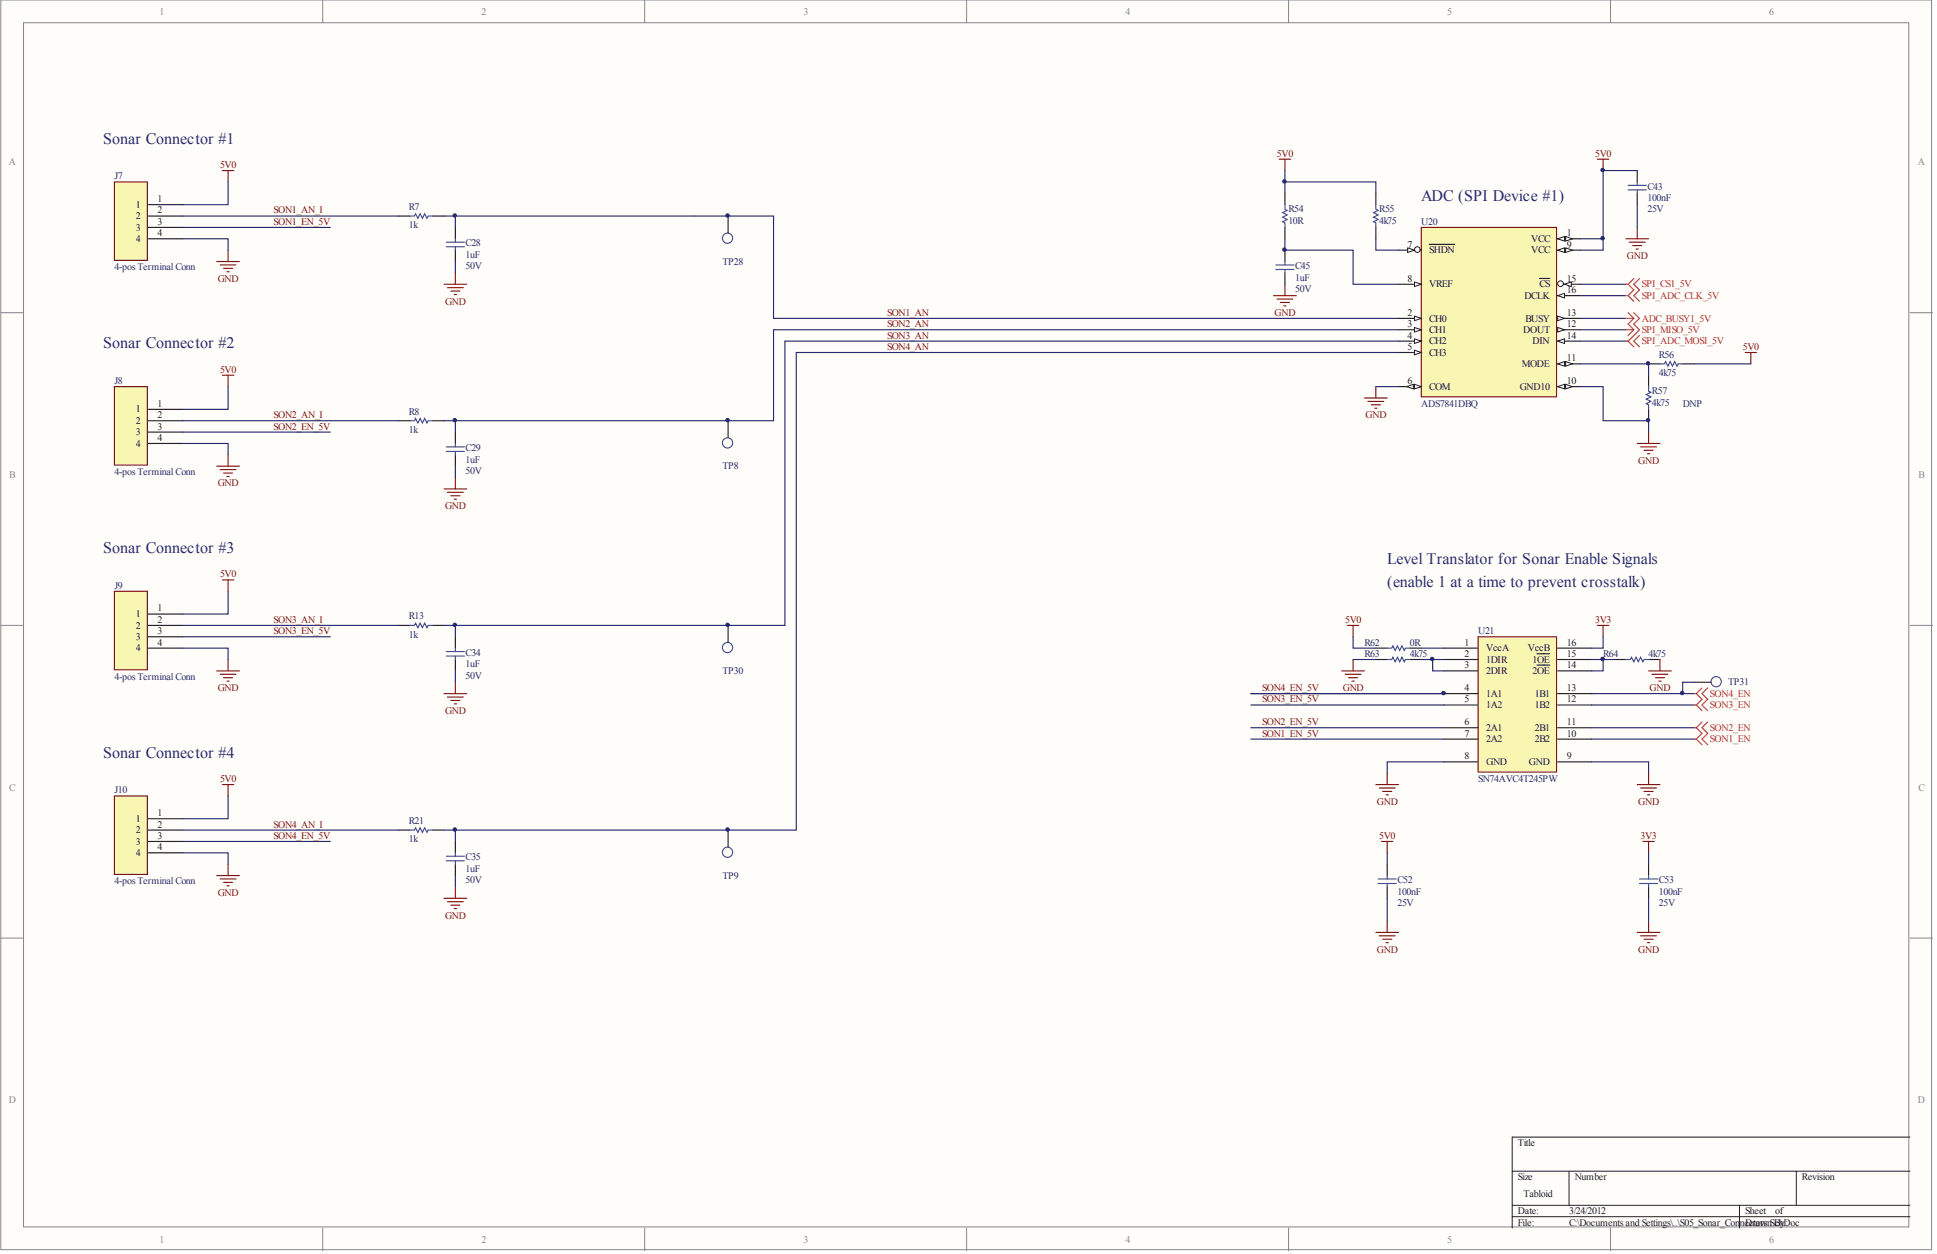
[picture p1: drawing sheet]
<svg xmlns="http://www.w3.org/2000/svg" width="432mm" height="279mm" viewBox="0 0 432 279" stroke-linecap="round" stroke-linejoin="round" font-family="sans-serif">
<path d="M.2 0h430.4v278.4h-430.4z" fill="#fefdf9"/>
<path d="M.2 0h430.4v278.4h-430.4z" fill="none" stroke="#85878d" stroke-width=".22"/>
<path d="M5.2 5.1h420.3v268.3h-420.3z" fill="#fefdf9"/>
<g fill="none" stroke="#85878d" stroke-width=".22">
<path d="M5.2 5.1h420.3v268.3h-420.3zM71.9 0v5.1M143.7 0v5.1M215.5 0v5.1M287.2 0v5.1M359 0v5.1M.2 69.7h5M425.8 69.7h5M.2 139.3h5M425.8 139.3h5M.2 209h5M425.8 209h5"/>
<path d="M71.9 273.6v5.1M143.7 273.6v5.1M215.5 273.6v5.1M287.2 273.6v5.1M359 273.6v5.1"/>
</g>
<path d="M425.8 253.4h-88.7v20.2M337.1 261h88.7M337.1 268.6h88.7M337.1 271.1h88.7M349.8 261v7.6M387.8 268.6v5M400.4 261v7.6" fill="none" stroke="#231f20" stroke-width=".22"/>
<g fill="#231f20">
<path d="M33 45.5h7.7l.1 .1-.1 .1h-7.6z"/>
<path d="M33 48h7.7l.1 .1-.1 .2h-7.6z"/>
<path d="M33 50.6l7.7-.1 .1 .2-.1 .1h-7.6z"/>
<path d="M33 53.1h7.7l.1 .1-.1 .1h-7.6z"/>
</g>
<g fill="#f9f6b2">
<path d="M30.6 44.8h.5v1.5h-.5z"/>
<path d="M30.3 47.3h1v1.5h-1z"/>
<path d="M30.4 49.9h.8v1.5h-.8z"/>
<path d="M30.3 52.4h1v1.5h-1z"/>
<path d="M25.6 40.7h7.1v17.2h-7.1zM30.3 52.4v1.5h1v-1.5zM30.4 49.9v1.5h.8v-1.5zM30.3 47.3v1.5h1v-1.5zM30.6 44.8v1.5h.5v-1.5z"/>
</g>
<path d="M25.4 40.4h7.6v17.7h-7.6zM25.6 40.7v17.2h7.1v-17.2zM25.5 40.5h.1z" fill="#7d1315"/>
<g fill="none" stroke="#7d1315" stroke-width=".25">
<path d="M49.6 38h2.5M50.8 38v2.5M48.3 58.3h5.1M49.1 59h3.5M49.8 59.8h2.1M50.8 55.7v2.6M50.6 60.6h.5M308 187.5h2.5M309.2 187.5v2.5M306.7 207.7h5.1M307.5 208.5h3.5M308.2 209.3h2.1"/>
<path d="M309 210h.5M309.2 205.2v2.5"/>
</g>
<path d="M40.7 53.2h10.1v2.5M40.7 48.1h48.1M50.8 40.5v5.1h-10.1M40.7 93.7h48.1M309.2 190v2.5M309.2 200.1v5.1" fill="none" stroke="#272872" stroke-width=".25"/>
<path d="M377.6 157.1h.5M377.6 154.5h.5M378.1 157.1l1.3 1.2M378.1 154.5l1.3 1.3-1.3 1.3M379.4 153.3l-1.3 1.2M380.7 153.3l-1.3 1.2 1.3 1.3-1.3 1.3 1.3 1.2" fill="none" stroke="#ee1f23" stroke-width=".25"/>
<path d="M309.2 192.5v2.6M309.2 197.6v2.5" fill="none" stroke="#231f20" stroke-width=".25"/>
<path d="M307.2 195.8h4.1M307.2 196.9h4.1M309.2 195.1v.7M309.2 196.9v.7" fill="none" stroke="#3153a4" stroke-width=".25"/>
<g fill="#231f20">
<path d="M33 91.1h7.7l.1 .1-.1 .1h-7.6z"/>
<path d="M33 93.7l7.7-.1 .1 .1-.1 .2h-7.6z"/>
<path d="M33 96.2l7.7-.1 .1 .2-.1 .1h-7.6z"/>
<path d="M33 98.7h7.7l.1 .1-.1 .1h-7.6z"/>
</g>
<g fill="#f9f6b2">
<path d="M30.6 90.4h.5v1.5h-.5z"/>
<path d="M30.3 92.9h1v1.5h-1z"/>
<path d="M30.4 95.5h.8v1.5h-.8z"/>
<path d="M30.3 98h1v1.5h-1z"/>
<path d="M25.6 86.3h7.1v17.2h-7.1zM30.3 98v1.5h1v-1.5zM30.4 95.5v1.5h.8v-1.5zM30.3 92.9v1.5h1v-1.5zM30.6 90.4v1.5h.5v-1.5z"/>
</g>
<path d="M25.4 86h7.6v17.7h-7.6zM25.6 86.3v17.2h7.1v-17.2zM25.5 86.1h.1z" fill="#7d1315"/>
<path d="M48.3 103.9h5.1M49.1 104.6h3.5M49.8 105.4h2.1M50.6 106.2h.5M50.8 101.3v2.6" fill="none" stroke="#7d1315" stroke-width=".25"/>
<path d="M40.7 98.8h10.1v2.5M50.8 86.1v5.1h-10.1" fill="none" stroke="#272872" stroke-width=".25"/>
<g fill="#231f20">
<path d="M33 136.7h7.7l.1 .1-.1 .1h-7.6z"/>
<path d="M33 139.3l7.7-.1 .1 .1-.1 .2h-7.6z"/>
<path d="M33 141.8h7.7l.1 .1-.1 .1h-7.6z"/>
<path d="M33 144.3h7.7l.1 .1-.1 .1h-7.6z"/>
</g>
<g fill="#f9f6b2">
<path d="M30.6 136h.5v1.5h-.5z"/>
<path d="M30.3 138.5h1v1.5h-1z"/>
<path d="M30.4 141.1h.8v1.5h-.8z"/>
<path d="M30.3 143.6h1v1.5h-1z"/>
<path d="M25.6 131.9h7.1v17.2h-7.1zM30.3 143.6v1.5h1v-1.5zM30.4 141.1v1.5h.8v-1.5zM30.3 138.5v1.5h1v-1.5zM30.6 136v1.5h.5v-1.5z"/>
</g>
<path d="M25.4 131.6h7.6v17.8h-7.6zM25.6 131.9v17.2h7.1v-17.2zM25.5 131.7h.1z" fill="#7d1315"/>
<path d="M48.3 149.5h5.1M49.1 150.2h3.5M49.8 151h2.1M50.6 151.8h.5M50.8 146.9v2.6" fill="none" stroke="#7d1315" stroke-width=".25"/>
<path d="M40.7 139.3h48.1M50.8 131.7v5.1h-10.1M40.7 144.4h10.1v2.5" fill="none" stroke="#272872" stroke-width=".25"/>
<g fill="#231f20">
<path d="M33 182.3h7.7l.1 .1-.1 .1h-7.6z"/>
<path d="M33 184.9l7.7-.1 .1 .1-.1 .2h-7.6z"/>
<path d="M33 187.4h7.7l.1 .1-.1 .1h-7.6z"/>
<path d="M33 189.9h7.7l.1 .1-.1 .1h-7.6z"/>
</g>
<g fill="#f9f6b2">
<path d="M30.6 181.6h.5v1.5h-.5z"/>
<path d="M30.3 184.1h1v1.5h-1z"/>
<path d="M30.4 186.7h.8v1.5h-.8z"/>
<path d="M30.3 189.2h1v1.5h-1z"/>
<path d="M25.6 177.5h7.1v17.2h-7.1zM30.3 189.2v1.5h1v-1.5zM30.4 186.7v1.5h.8v-1.5zM30.3 184.1v1.5h1v-1.5zM30.6 181.6v1.5h.5v-1.5z"/>
</g>
<path d="M25.4 177.2h7.6v17.8h-7.6zM25.6 177.5v17.2h7.1v-17.2zM25.5 177.3h.1z" fill="#7d1315"/>
<g fill="none" stroke="#7d1315" stroke-width=".25">
<path d="M300.4 139.3h2.5M301.6 139.3v2.6M356.1 139.3h2.5M357.4 139.3v2.6M299.1 149.5h5.1M299.9 150.2h3.5M300.6 151h2.1M301.4 151.8h.5M301.6 146.9v2.6M306.7 174.8h5.1M307.5 175.6h3.5M308.2 176.3h2.1"/>
<path d="M309 177.1h.5M309.2 172.3v2.5M48.3 195.1h5.1M49.1 195.8h3.5M49.8 196.6h2.1M50.6 197.4h.5M50.8 192.5v2.6M366.2 187.5h2.6M367.5 187.5v2.5M365 207.7h5M365.7 208.5h3.6M366.5 209.3h2"/>
<path d="M367.3 210h.5M367.5 205.2v2.5"/>
</g>
<path d="M301.6 141.9v2.5h5.1M301.6 146.9h5.1M316.8 144.4h5.1M354.8 154.5h22.8M357.4 141.9v2.5h-2.6M50.8 177.3v5.1h-10.1M321.9 169.7h-12.7v2.6M40.7 190h10.1v2.5M367.5 190v2.5M367.5 200.1v5.1" fill="none" stroke="#272872" stroke-width=".25"/>
<path d="M306.7 144.4h2.5M306.7 146.9h2.5M314.3 144.4h2.5M314.3 146.9h2.5M367.5 192.5v2.6M367.5 197.6v2.5" fill="none" stroke="#231f20" stroke-width=".25"/>
<path d="M309.2 144.4h1.1l.2-.5 .5 1 .5-1 .5 1 .5-1 .5 1 .3-.5h1M309.2 146.9h1.1l.2-.5 .5 1.1 .5-1.1 .5 1.1 .5-1.1 .5 1.1 .3-.6h1M365.5 195.8h4M365.5 196.9h4M367.5 195.1v.7M367.5 196.9v.7" fill="none" stroke="#3153a4" stroke-width=".25"/>
<path d="M377.6 164.7h.5M377.6 162.1h.5M378.1 164.7l1.3 1.2M378.1 162.1l1.3 1.3-1.3 1.3M379.4 160.9l-1.3 1.2M380.7 160.9l-1.3 1.2 1.3 1.3-1.3 1.3 1.3 1.2" fill="none" stroke="#ee1f23" stroke-width=".25"/>
<path d="M317 50.8h29.9v37.5h-29.9z" fill="#f9f6b2"/>
<path d="M316.7 50.5h30.4v38h-30.4zM317 50.8v37.5h29.9v-37.5zM316.8 50.7h.2z" fill="#7d1315"/>
<path d="M311.8 55.7h5" fill="none" stroke="#231f20" stroke-width=".25"/>
<circle cx="316" cy="55.6" r=".63" fill="#fefdf9"/>
<circle cx="316" cy="55.6" r=".63" fill="none" stroke="#231f20" stroke-width=".22"/>
<path d="M313.8 55.2l1.5 .5-1.5 .5z" fill="#fefdf9"/>
<path d="M313.8 55.2l1.5 .5-1.5 .5z" fill="none" stroke="#231f20" stroke-width=".22"/>
<path d="M318.6 54.4h5.7M347.2 81.1h5.1" fill="none" stroke="#231f20" stroke-width=".25"/>
<path d="M347.2 81.1l1.6-.5v1z" fill="#fefdf9"/>
<path d="M347.2 81.1l1.6-.5v1z" fill="none" stroke="#231f20" stroke-width=".22"/>
<path d="M349 80.6l1.5 .5-1.5 .5z" fill="#fefdf9"/>
<path d="M349 80.6l1.5 .5-1.5 .5z" fill="none" stroke="#231f20" stroke-width=".22"/>
<path d="M347.2 65.9h5.1" fill="none" stroke="#231f20" stroke-width=".25"/>
<path d="M347.2 65.9l1.6-.5v1z" fill="#fefdf9"/>
<path d="M347.2 65.9l1.6-.5v1z" fill="none" stroke="#231f20" stroke-width=".22"/>
<path d="M347.2 86.1h5.1" fill="none" stroke="#231f20" stroke-width=".25"/>
<path d="M347.2 86.1l1.6-.5v1z" fill="#fefdf9"/>
<path d="M347.2 86.1l1.6-.5v1z" fill="none" stroke="#231f20" stroke-width=".22"/>
<path d="M349 85.6l1.5 .5-1.5 .5z" fill="#fefdf9"/>
<path d="M349 85.6l1.5 .5-1.5 .5z" fill="none" stroke="#231f20" stroke-width=".22"/>
<path d="M347.2 63.3h5.1" fill="none" stroke="#231f20" stroke-width=".25"/>
<circle cx="347.9" cy="63.2" r=".63" fill="#fefdf9"/>
<circle cx="347.9" cy="63.2" r=".63" fill="none" stroke="#231f20" stroke-width=".22"/>
<path d="M348.8 63.3l1.5-.5v1z" fill="#fefdf9"/>
<path d="M348.8 63.3l1.5-.5v1z" fill="none" stroke="#231f20" stroke-width=".22"/>
<path d="M343.2 62h2.3M347.2 73.5h5.1" fill="none" stroke="#231f20" stroke-width=".25"/>
<path d="M347.2 73l1.6 .5-1.6 .5z" fill="#fefdf9"/>
<path d="M347.2 73l1.6 .5-1.6 .5z" fill="none" stroke="#231f20" stroke-width=".22"/>
<path d="M311.8 78.5h5" fill="none" stroke="#231f20" stroke-width=".25"/>
<path d="M315.3 78l1.5 .5-1.5 .5z" fill="#fefdf9"/>
<path d="M315.3 78l1.5 .5-1.5 .5z" fill="none" stroke="#231f20" stroke-width=".22"/>
<path d="M311.8 63.3h5" fill="none" stroke="#231f20" stroke-width=".25"/>
<path d="M315.3 62.8l1.5 .5-1.5 .5z" fill="#fefdf9"/>
<path d="M315.3 62.8l1.5 .5-1.5 .5z" fill="none" stroke="#231f20" stroke-width=".22"/>
<path d="M311.8 76h5" fill="none" stroke="#231f20" stroke-width=".25"/>
<path d="M315.3 75.5l1.5 .5-1.5 .5z" fill="#fefdf9"/>
<path d="M315.3 75.5l1.5 .5-1.5 .5z" fill="none" stroke="#231f20" stroke-width=".22"/>
<path d="M347.2 55.7h5.1" fill="none" stroke="#231f20" stroke-width=".25"/>
<path d="M347.2 55.7l1.6-.5v1z" fill="#fefdf9"/>
<path d="M347.2 55.7l1.6-.5v1z" fill="none" stroke="#231f20" stroke-width=".22"/>
<path d="M349 55.2l1.5 .5-1.5 .5z" fill="#fefdf9"/>
<path d="M349 55.2l1.5 .5-1.5 .5z" fill="none" stroke="#231f20" stroke-width=".22"/>
<path d="M311.8 73.5h5" fill="none" stroke="#231f20" stroke-width=".25"/>
<path d="M315.3 73l1.5 .5-1.5 .5z" fill="#fefdf9"/>
<path d="M315.3 73l1.5 .5-1.5 .5z" fill="none" stroke="#231f20" stroke-width=".22"/>
<path d="M311.8 70.9h5" fill="none" stroke="#231f20" stroke-width=".25"/>
<path d="M315.3 70.4l1.5 .5-1.5 .5z" fill="#fefdf9"/>
<path d="M315.3 70.4l1.5 .5-1.5 .5z" fill="none" stroke="#231f20" stroke-width=".22"/>
<path d="M347.2 70.9h5.1" fill="none" stroke="#231f20" stroke-width=".25"/>
<path d="M347.2 70.4l1.6 .5-1.6 .5z" fill="#fefdf9"/>
<path d="M347.2 70.4l1.6 .5-1.6 .5z" fill="none" stroke="#231f20" stroke-width=".22"/>
<path d="M311.8 86.1h5" fill="none" stroke="#231f20" stroke-width=".25"/>
<path d="M315.3 85.6l1.5 .5-1.5 .5z" fill="#fefdf9"/>
<path d="M315.3 85.6l1.5 .5-1.5 .5z" fill="none" stroke="#231f20" stroke-width=".22"/>
<path d="M313.5 86.1l1.6-.5v1z" fill="#fefdf9"/>
<path d="M313.5 86.1l1.6-.5v1z" fill="none" stroke="#231f20" stroke-width=".22"/>
<path d="M347.2 53.2h5.1" fill="none" stroke="#231f20" stroke-width=".25"/>
<path d="M347.2 53.2l1.6-.5v1z" fill="#fefdf9"/>
<path d="M347.2 53.2l1.6-.5v1z" fill="none" stroke="#231f20" stroke-width=".22"/>
<path d="M349 52.7l1.5 .5-1.5 .5z" fill="#fefdf9"/>
<path d="M349 52.7l1.5 .5-1.5 .5z" fill="none" stroke="#231f20" stroke-width=".22"/>
<path d="M347.2 76h5.1" fill="none" stroke="#231f20" stroke-width=".25"/>
<path d="M347.2 76l1.6-.5v1z" fill="#fefdf9"/>
<path d="M347.2 76l1.6-.5v1z" fill="none" stroke="#231f20" stroke-width=".22"/>
<path d="M365 38v2.5M286.4 43.1v2.5M286.4 50.7v2.5M286.4 55.7v2.6M306.7 43.1v2.5M306.7 50.7v2.5M365 43.1v2.5M286.4 60.8v2.5M367.5 81.1h2.5M367.5 83.6v2.5M367.5 91.2v2.5M375.1 81.1h2.5" fill="none" stroke="#231f20" stroke-width=".25"/>
<path d="M284.4 59h4.1M286.4 45.6v1l.5 .3-1 .5 1 .5-1 .5 1 .5-1 .5 .5 .3v1M286.4 58.3v.7M306.7 45.6v1l.5 .3-1 .5 1 .5-1 .5 1 .5-1 .5 .5 .3v1M362.9 41.3h4.1M362.9 42.3h4.1M365 40.5v.8M365 42.3v.8M284.4 60h4.1M286.4 60v.8M367.5 86.1v1.1l.5 .2-1 .5 1 .5-1 .5 1 .5-1 .5 .5 .3v1M370 81.1h1.1l.2-.5 .5 1 .5-1 .5 1 .5-1 .5 1 .3-.5h1" fill="none" stroke="#3153a4" stroke-width=".25"/>
<g fill="none" stroke="#7d1315" stroke-width=".25">
<path d="M285.2 35.5h2.5M286.4 35.5v2.5M356.1 35.5h2.5M357.4 35.5v2.5M362.4 53.2h5.1M363.2 54h3.5M364 54.7h2M364.7 55.5h.5M365 50.7v2.5M283.9 65.9h5.1M284.7 66.6h3.5M285.4 67.4h2.1"/>
<path d="M286.2 68.2h.5M286.4 63.3v2.6M389 78.5h2.6M390.3 78.5v2.6M304.2 88.7h5M304.9 89.4h3.6M305.7 90.2h2M306.5 91h.5M306.7 86.1v2.6M365 98.8h5M365.7 99.6h3.6M367.5 96.3v2.5"/>
<path d="M366.5 100.3h2M367.3 101.1h.5"/>
</g>
<g fill="none" stroke="#272872" stroke-width=".25">
<path d="M286.4 38v2.5M365 38h-7.6v17.7h-5.1M154.7 48.1h17.7v22.8h139.4M286.4 53.2v2.5h15.2v7.6h10.2M286.4 43.1v-2.6h20.3v2.6M306.7 53.2v2.5h5.1M352.3 53.2h5.1M365 45.6v5.1M352.3 63.3h10.1M352.3 65.9h10.1M352.3 70.9h10.1M352.3 73.5h10.1"/>
<path d="M352.3 76h10.1M306.7 86.1h5.1M352.3 81.1h15.2v2.5M352.3 86.1h5.1v7.6h10.1v2.6M377.6 81.1h12.7"/>
</g>
<g fill="none" stroke="#ee1f23" stroke-width=".25">
<path d="M362.4 63.3h.5M362.4 65.9h.5M362.4 70.9h1.8M362.4 73.5h1.8M362.4 76h.5M362.9 63.3l1.3 1.3-1.3 1.3M362.9 65.9l1.3 1.2M362.9 69.7l1.3 1.2M362.9 76l1.3 1.3M364.2 62.1l-1.3 1.2M364.2 70.9l-1.3 1.3 1.3 1.3M364.2 69.7l1.3 1.2-1.3 1.3 1.3 1.3-2.6 2.5"/>
<path d="M364.2 73.5l-1.3 1.2M365.5 62.1l-1.3 1.2 1.3 1.3-1.3 1.3 1.3 1.2M365.5 74.7l-1.3 1.3 1.3 1.3"/>
</g>
<path d="M162.2 48l.2 .1v3.8l-.1 .2-.1-.2z" fill="#231f20"/>
<path d="M161.2 52.1h2v2h-2z" fill="#fefdf9"/>
<path d="M161.4 52.1l.8-.3v.2l.2-.1a.84 .84 0 0 1 1 .8 1.27 1.27 0 0 1-1.6 1.6 1.27 1.27 0 0 1-.4-2.2zM161.2 53.1a1.01 1.01 0 0 0 2 0 1.01 1.01 0 0 0-2 0z" fill="#3451a3"/>
<g fill="#231f20">
<path d="M162.2 51.8h.2v.2h-.2z"/>
<path d="M162.2 139.3h.2v3.8l-.1 .2-.1-.2z"/>
</g>
<circle cx="162.2" cy="144.3" r="1.01" fill="#fefdf9"/>
<path d="M161.4 143.3l.8-.3v.2l.2-.1a.84 .84 0 0 1 1 .8 1.27 1.27 0 0 1-1.6 1.6 1.27 1.27 0 0 1-.4-2.2zM161.2 144.3a1.01 1.01 0 0 0 2 0 1.01 1.01 0 0 0-2 0z" fill="#3451a3"/>
<g fill="#231f20">
<path d="M162.2 143h.2v.2h-.2z"/>
<path d="M377.5 151.9h3.9l.2 .1-.2 .1h-3.8z"/>
</g>
<circle cx="382.6" cy="151.9" r="1.01" fill="#fefdf9"/>
<path d="M381.6 151.1a1.27 1.27 0 0 1 2 0 1.27 1.27 0 0 1-.5 1.9 1.27 1.27 0 0 1-1.8-.9l.3-.1-.3-.1zM381.6 151.9a1.01 1.01 0 0 0 2 0 1.01 1.01 0 0 0-2 0z" fill="#3451a3"/>
<path d="M381.3 151.9h.2v.2h-.2z" fill="#231f20"/>
<path d="M40.7 50.7h32.9M40.7 96.3h32.9M40.7 141.9h32.9M40.7 187.5h32.9" fill="none" stroke="#272872" stroke-width=".25"/>
<g fill="#231f20">
<path d="M321.8 144.3h7.7l.1 .1-.1 .1h-7.6z"/>
<path d="M321.8 154.5l7.7-.1 .1 .1-.1 .2h-7.6z"/>
<path d="M321.8 157h7.7l.1 .1-.1 .1h-7.6z"/>
<path d="M321.8 169.7l7.7-.1 .1 .1-.1 .2h-7.6z"/>
<path d="M321.8 146.9l7.7-.1 .1 .1-.1 .2h-7.6z"/>
<path d="M347.1 157h7.7l.2 .1-.2 .1h-7.6z"/>
<path d="M347.1 154.5l7.7-.1 .2 .1-.2 .2h-7.6z"/>
<path d="M347.1 144.3h7.7l.2 .1-.2 .1h-7.6z"/>
</g>
<g fill="#f9f6b2">
<path d="M331.3 143.6h1.6v1.5h-1.6z"/>
<path d="M332.9 144.1h.8v1h-.8z"/>
<path d="M333.9 144.1h.9v1h-.9z"/>
<path d="M334.9 143.6h1.6v1.5h-1.6z"/>
<path d="M331.5 153.7h.6v1.5h-.6z"/>
<path d="M332.3 153.7h1.6v1.5h-1.6z"/>
<path d="M334.1 153.7h.6v1.5h-.6z"/>
<path d="M331.5 156.3h.6v1.5h-.6z"/>
<path d="M332.3 156.3h1.6v1.5h-1.6z"/>
<path d="M333.9 156.3h1v1.5h-1z"/>
<path d="M333.9 156.3v1.5z"/>
<path d="M329.6 142h17.3v29.9h-17.3zM331.4 168.9v1.6h3v-1.5zM334.4 169v1.4h1.5v-1.4zM343.2 156.3v1.5h2.2v-1.5zM342.4 156.3v1.5h.6v-1.5zM332.3 156.3v1.5h2.6v-1.5zM331.5 156.3v1.5h.6v-1.5zM344.7 153.7v1.5h.6v-1.5zM343.2 153.8v1.4h1.3v-1.4zM342.4 153.7v1.5h.6v-1.5zM334.1 153.7v1.5h.6v-1.5zM332.3 153.7v1.5h1.6v-1.5zM331.5 153.7v1.5h.6v-1.5zM334.7 146.2v1.4h1.4v-1.4zM333.9 146.2v1.4h.6v-1.4zM332.4 146.2v1.4h1.4v-1.4zM331.5 146.1v1.5h.6v-1.5zM340.6 143.6v1.5h1.6v-1.5zM331.3 143.6v1.5h1.6v-1.5zM343.2 144.1v1h.9v-1zM342.2 144.1v1h.8v-1zM333.9 144.1v1h.9v-1zM332.9 144.1v1h.8v-1zM344.2 143.6v1.5h1.3v-1.5zM334.9 143.6v1.5h1.6v-1.5z"/>
</g>
<path d="M333.9 156.3v1.5z" fill="#231f20"/>
<g fill="#f9f6b2">
<path d="M331.4 168.9h1.5v1.6h-1.5z"/>
<path d="M332.9 169h1.5v1.5h-1.5z"/>
<path d="M332.8 169l.1 1.5z"/>
</g>
<path d="M332.8 169l.1 1.5z" fill="#231f20"/>
<g fill="#f9f6b2">
<path d="M334.4 169h1.5v1.4h-1.5z"/>
<path d="M331.5 146.1h.6v1.5h-.6z"/>
<path d="M332.4 146.2h1.4v1.4h-1.4z"/>
<path d="M333.9 146.2h.6v1.4h-.6z"/>
<path d="M334.7 146.2h1.4v1.4h-1.4z"/>
<path d="M342.4 156.3h.6v1.5h-.6z"/>
<path d="M343.2 156.3h1.3v1.5h-1.3z"/>
<path d="M344.5 156.3h.9v1.5h-.9z"/>
<path d="M344.5 156.3v1.5z"/>
</g>
<path d="M344.5 156.3v1.5z" fill="#231f20"/>
<g fill="#f9f6b2">
<path d="M342.4 153.7h.6v1.5h-.6z"/>
<path d="M343.2 153.8h1.3v1.4h-1.3z"/>
<path d="M344.7 153.7h.6v1.5h-.6z"/>
<path d="M340.6 143.6h1.6v1.5h-1.6z"/>
<path d="M342.2 144.1h.8v1h-.8z"/>
<path d="M343.2 144.1h.9v1h-.9z"/>
<path d="M344.2 143.6h1.3v1.5h-1.3z"/>
</g>
<path d="M329.4 141.8h17.7v30.4h-17.7v-2.3l.2-.2-.2-.1v-12.4l.2-.1-.2-.1v-2.3l.2-.2-.2-.1v-7.3l.2-.2-.2-.1v-2.3l.2-.1-.2-.1zM329.6 142v29.9h17.3v-29.9zM329.5 141.9h.1z" fill="#7d1315"/>
<g fill="#231f20">
<path d="M329.4 144.3h.2v.2h-.2z"/>
<path d="M329.4 154.4l.2 .1v.1l-.2 .1z"/>
<path d="M329.4 157h.2v.2h-.2z"/>
<path d="M329.4 169.6l.2 .1v.1l-.2 .1z"/>
<path d="M329.4 146.8l.2 .1v.1l-.2 .1z"/>
</g>
<g fill="none" stroke="#231f20" stroke-width=".25">
<path d="M88.8 48.1h2.6M96.4 48.1h2.6M101.5 50.7v2.5M101.5 55.7v2.6M321.9 149.5h7.6M342.6 145.7h2.9M342.6 148.2h2.9M347.2 149.5h7.6M347.2 146.9h7.6M359.9 146.9h2.5M367.5 146.9h2.5M321.9 162.1h7.6"/>
<path d="M321.9 164.7h7.6M347.2 162.1h7.6M347.2 164.7h7.6M347.2 169.7h7.6"/>
</g>
<g fill="none" stroke="#272872" stroke-width=".25">
<path d="M99 48.1h2.5v2.6M101.5 58.3v2.5M101.5 48.1h53.2M278.8 154.5h43.1M278.8 157.1h43.1M316.8 146.9h2.6v2.6h2.5M319.4 146.9h2.5M354.8 146.9h5.1M354.8 157.1h22.8M357.4 146.9v2.6h-2.6M377.6 152h-2.5v2.5M278.8 162.1h43.1"/>
<path d="M278.8 164.7h43.1M354.8 169.7h12.7v2.6M354.8 162.1h22.8M354.8 164.7h22.8"/>
</g>
<g fill="none" stroke="#7d1315" stroke-width=".25">
<path d="M99 63.3h5M99.7 64.1h3.6M100.5 64.9h2M101.3 65.6h.5M101.5 60.8v2.5M49.6 83.6h2.5M50.8 83.6v2.5M49.6 129.2h2.5M50.8 129.2v2.5M367.5 149.5h5.1M368.3 150.2h3.5M369 151h2.1"/>
<path d="M369.8 151.8h.5M370 146.9v2.6M49.6 174.8h2.5M50.8 174.8v2.5M365 174.8h5M365.7 175.6h3.6M366.5 176.3h2M367.3 177.1h.5M367.5 172.3v2.5"/>
</g>
<path d="M91.4 48.1h1l.2-.5 .5 1 .6-1 .5 1 .5-1 .5 1 .2-.5h1M99.5 54h4M99.5 55h4M101.5 53.2v.8M101.5 55v.7M362.4 146.9h1.1l.2-.5 .5 1.1 .5-1.1 .5 1.1 .5-1.1 .5 1.1 .3-.6h1" fill="none" stroke="#3153a4" stroke-width=".25"/>
<path d="M162.2 184.9h.2v3.8l-.1 .2-.1-.2z" fill="#231f20"/>
<circle cx="162.2" cy="189.9" r="1.01" fill="#fefdf9"/>
<path d="M161.4 188.9l.8-.3v.2l.2-.1a.84 .84 0 0 1 1 .8 1.27 1.27 0 0 1-1.6 1.6 1.27 1.27 0 0 1-.4-2.2zM161.2 189.9a1.01 1.01 0 0 0 2 0 1.01 1.01 0 0 0-2 0z" fill="#3451a3"/>
<g fill="#231f20">
<path d="M162.2 188.6h.2v.2h-.2z"/>
<path d="M162.2 93.7h.2v3.8l-.1 .2-.1-.2z"/>
</g>
<circle cx="162.2" cy="98.7" r="1.01" fill="#fefdf9"/>
<path d="M161.4 97.7l.8-.3v.2l.2-.1a.84 .84 0 0 1 1 .8 1.27 1.27 0 0 1-1.6 1.6 1.27 1.27 0 0 1-.4-2.2zM161.2 98.7a1.01 1.01 0 0 0 2 0 1.01 1.01 0 0 0-2 0z" fill="#3451a3"/>
<path d="M162.2 97.4h.2v.2h-.2z" fill="#231f20"/>
<path d="M88.8 93.7h2.6M96.4 93.7h2.6M101.5 96.3v2.5M101.5 101.3v2.6M88.8 139.3h2.6M96.4 139.3h2.6M101.5 141.9v2.5M101.5 146.9v2.6M88.8 184.9h2.6M96.4 184.9h2.6M101.5 187.5v2.5M101.5 192.5v2.6" fill="none" stroke="#231f20" stroke-width=".25"/>
<g fill="none" stroke="#3153a4" stroke-width=".25">
<path d="M91.4 93.7h1l.2-.5 .5 1 .6-1 .5 1 .5-1 .5 1 .2-.5h1M99.5 99.6h4M101.5 98.8v.8M99.5 100.6h4M101.5 100.6v.7M91.4 139.3h1l.2-.5 .5 1.1 .6-1.1 .5 1.1 .5-1.1 .5 1.1 .2-.6h1M99.5 145.2h4M99.5 146.2h4M101.5 144.4v.8M101.5 146.2v.7M91.4 184.9h1l.2-.5 .5 1.1 .6-1.1 .5 1.1 .5-1.1 .5 1.1 .2-.6h1M99.5 190.8h4"/>
<path d="M99.5 191.8h4M101.5 190v.8M101.5 191.8v.7"/>
</g>
<g fill="none" stroke="#7d1315" stroke-width=".25">
<path d="M99 108.9h5M99.7 109.7h3.6M100.5 110.5h2M101.3 111.2h.5M101.5 106.4v2.5M99 154.5h5M99.7 155.3h3.6M100.5 156.1h2M101.3 156.8h.5M101.5 152v2.5M101.5 197.6v2.5M99 200.1h5"/>
<path d="M99.7 200.9h3.6M100.5 201.7h2M101.3 202.4h.5"/>
</g>
<path d="M311.8 76h-136.8v63.3h-73.5M311.8 73.5h-139.4v20.2h-70.9M311.8 78.5h-134.3v106.4h-76M99 93.7h2.5v2.6M101.5 103.9v2.5M99 139.3h2.5v2.6M101.5 149.5v2.5M278.8 154.5h43.1M40.7 184.9h48.1M99 184.9h2.5v2.6M101.5 195.1v2.5" fill="none" stroke="#272872" stroke-width=".25"/>
<circle cx="101.4" cy="184.8" r=".38" fill="#272872"/>
<circle cx="101.4" cy="184.8" r=".38" fill="none" stroke="#272872" stroke-width=".22"/>
<circle cx="101.4" cy="139.2" r=".38" fill="#272872"/>
<circle cx="101.4" cy="139.2" r=".38" fill="none" stroke="#272872" stroke-width=".22"/>
<circle cx="101.4" cy="93.6" r=".38" fill="#272872"/>
<circle cx="101.4" cy="93.6" r=".38" fill="none" stroke="#272872" stroke-width=".22"/>
<circle cx="101.4" cy="48" r=".38" fill="#272872"/>
<circle cx="101.4" cy="48" r=".38" fill="none" stroke="#272872" stroke-width=".22"/>
<circle cx="162.2" cy="184.8" r=".38" fill="#272872"/>
<circle cx="162.2" cy="184.8" r=".38" fill="none" stroke="#272872" stroke-width=".22"/>
<circle cx="162.2" cy="139.2" r=".38" fill="#272872"/>
<circle cx="162.2" cy="139.2" r=".38" fill="none" stroke="#272872" stroke-width=".22"/>
<circle cx="162.2" cy="93.6" r=".38" fill="#272872"/>
<circle cx="162.2" cy="93.6" r=".38" fill="none" stroke="#272872" stroke-width=".22"/>
<circle cx="162.2" cy="48" r=".38" fill="#272872"/>
<circle cx="162.2" cy="48" r=".38" fill="none" stroke="#272872" stroke-width=".22"/>
<circle cx="286.3" cy="55.6" r=".38" fill="#272872"/>
<circle cx="286.3" cy="55.6" r=".38" fill="none" stroke="#272872" stroke-width=".22"/>
<circle cx="286.3" cy="40.4" r=".38" fill="#272872"/>
<circle cx="286.3" cy="40.4" r=".38" fill="none" stroke="#272872" stroke-width=".22"/>
<circle cx="319.2" cy="146.8" r=".38" fill="#272872"/>
<circle cx="319.2" cy="146.8" r=".38" fill="none" stroke="#272872" stroke-width=".22"/>
<circle cx="321.8" cy="154.4" r=".38" fill="#272872"/>
<circle cx="321.8" cy="154.4" r=".38" fill="none" stroke="#272872" stroke-width=".22"/>
<circle cx="357.2" cy="146.8" r=".38" fill="#272872"/>
<circle cx="357.2" cy="146.8" r=".38" fill="none" stroke="#272872" stroke-width=".22"/>
<circle cx="357.2" cy="53.1" r=".38" fill="#272872"/>
<circle cx="357.2" cy="53.1" r=".38" fill="none" stroke="#272872" stroke-width=".22"/>
<circle cx="357.2" cy="37.9" r=".38" fill="#272872"/>
<circle cx="357.2" cy="37.9" r=".38" fill="none" stroke="#272872" stroke-width=".22"/>
<circle cx="367.4" cy="93.6" r=".38" fill="#272872"/>
<circle cx="367.4" cy="93.6" r=".38" fill="none" stroke="#272872" stroke-width=".22"/>
<circle cx="367.4" cy="80.9" r=".38" fill="#272872"/>
<circle cx="367.4" cy="80.9" r=".38" fill="none" stroke="#272872" stroke-width=".22"/>
<circle cx="375" cy="154.4" r=".38" fill="#272872"/>
<circle cx="375" cy="154.4" r=".38" fill="none" stroke="#272872" stroke-width=".22"/>
<g font-size="3.6" fill="#272872">
<text x="23" y="32">Sonar Connector #1</text>
<text x="316.8" y="44.7">ADC (SPI Device #1)</text>
<text x="23" y="77.6">Sonar Connector #2</text>
<text x="23" y="123.2">Sonar Connector #3</text>
<text x="309.2" y="125.8">Level Translator for Sonar Enable Signals</text>
<text x="309.2" y="130.8">(enable 1 at a time to prevent crosstalk)</text>
<text x="23" y="168.8">Sonar Connector #4</text>
</g>
<g font-size="2.2" fill="#85878d">
<text x="35.6" y="3.3">1</text>
<text x="107.3" y="3.3">2</text>
<text x="179.1" y="3.3">3</text>
<text x="250.9" y="3.3">4</text>
<text x="322.6" y="3.3">5</text>
<text x="394.4" y="3.3">6</text>
<text x="1.9" y="36.8">A</text>
<text x="427.5" y="36.8">A</text>
<text x="2.1" y="106.5">B</text>
<text x="427.7" y="106.5">B</text>
<text x="2.1" y="176.2">C</text>
<text x="427.7" y="176.2">C</text>
<text x="1.9" y="245.8">D</text>
<text x="427.5" y="245.8">D</text>
<text x="35.6" y="276.9">1</text>
<text x="107.3" y="276.9">2</text>
<text x="179.1" y="276.9">3</text>
<text x="250.9" y="276.9">4</text>
<text x="322.6" y="276.9">5</text>
<text x="394.4" y="276.9">6</text>
</g>
<g font-size="2.2" fill="#7d1315">
<text x="284.6" y="34.9">5V0</text>
<text x="355.6" y="34.9">5V0</text>
<text x="49" y="37.4">5V0</text>
<text x="61" y="47.6">SON1_AN_I</text>
<text x="61" y="50.1">SON1_EN_5V</text>
<text x="362.7" y="57.7">GND</text>
<text x="48.5" y="62.8">GND</text>
<text x="99.2" y="67.9">GND</text>
<text x="197.8" y="70.4">SON1_AN</text>
<text x="284.1" y="70.4">GND</text>
<text x="197.8" y="72.9">SON2_AN</text>
<text x="197.8" y="75.4">SON3_AN</text>
<text x="197.8" y="78">SON4_AN</text>
<text x="388.5" y="78">5V0</text>
<text x="49" y="83">5V0</text>
<text x="61" y="93.2">SON2_AN_I</text>
<text x="61" y="95.7">SON2_EN_5V</text>
<text x="304.4" y="93.2">GND</text>
<text x="365.2" y="103.3">GND</text>
<text x="48.5" y="108.4">GND</text>
<text x="99.2" y="113.5">GND</text>
<text x="49" y="128.6">5V0</text>
<text x="61" y="138.8">SON3_AN_I</text>
<text x="61" y="141.3">SON3_EN_5V</text>
<text x="299.8" y="138.8">5V0</text>
<text x="355.6" y="138.8">3V3</text>
<text x="48.5" y="154">GND</text>
<text x="281.4" y="154">SON4_EN_5V</text>
<text x="299.3" y="154">GND</text>
<text x="367.7" y="154">GND</text>
<text x="99.2" y="159.1">GND</text>
<text x="281.4" y="156.5">SON3_EN_5V</text>
<text x="281.4" y="161.6">SON2_EN_5V</text>
<text x="281.4" y="164.1">SON1_EN_5V</text>
<text x="49" y="174.2">5V0</text>
<text x="306.9" y="179.3">GND</text>
<text x="365.2" y="179.3">GND</text>
<text x="61" y="184.4">SON4_AN_I</text>
<text x="61" y="186.9">SON4_EN_5V</text>
<text x="307.4" y="186.9">5V0</text>
<text x="365.7" y="186.9">3V3</text>
<text x="48.5" y="199.6">GND</text>
<text x="99.2" y="204.7">GND</text>
<text x="306.9" y="212.3">GND</text>
<text x="365.2" y="212.3">GND</text>
</g>
<g font-size="2.2" fill="#272872">
<text x="25.5" y="40">J7</text>
<text x="91.1" y="46.8">R7</text>
<text x="287.2" y="47.3">R54</text>
<text x="307.5" y="47.3">R55</text>
<text x="367.3" y="44.8">100nF</text>
<text x="367.3" y="47.3">25V</text>
<text x="367.3" y="42.2">C43</text>
<text x="91.1" y="50.9">1k</text>
<text x="287.2" y="49.8">10R</text>
<text x="307.5" y="49.8">4k75</text>
<text x="316.8" y="50.1">U20</text>
<text x="103.8" y="57.4">1uF</text>
<text x="103.8" y="60">50V</text>
<text x="103.8" y="54.9">C28</text>
<text x="161" y="59">TP28</text>
<text x="288.7" y="60">C45</text>
<text x="25.5" y="60.2">4-pos Terminal Conn</text>
<text x="288.7" y="62.5">1uF</text>
<text x="288.7" y="65">50V</text>
<text x="369.8" y="83.8">4k75</text>
<text x="369.8" y="79.7">R56</text>
<text x="25.5" y="85.6">J8</text>
<text x="368.3" y="87.8">R57</text>
<text x="91.1" y="92.4">R8</text>
<text x="316.8" y="90.6">ADS7841DBQ</text>
<text x="368.3" y="90.4">4k75</text>
<text x="375.1" y="90.6">DNP</text>
<text x="91.1" y="96.5">1k</text>
<text x="103.8" y="100.5">C29</text>
<text x="25.5" y="105.8">4-pos Terminal Conn</text>
<text x="103.8" y="103">1uF</text>
<text x="103.8" y="105.6">50V</text>
<text x="161" y="104.6">TP8</text>
<text x="25.5" y="131.2">J9</text>
<text x="91.1" y="142.1">1k</text>
<text x="91.1" y="138">R13</text>
<text x="304.2" y="143.8">R62</text>
<text x="314.3" y="143.8">0R</text>
<text x="329.5" y="141.3">U21</text>
<text x="103.8" y="148.7">1uF</text>
<text x="103.8" y="146.1">C34</text>
<text x="304.2" y="146.4">R63</text>
<text x="314.3" y="146.4">4k75</text>
<text x="357.4" y="146.4">R64</text>
<text x="367.5" y="146.4">4k75</text>
<text x="25.5" y="151.4">4-pos Terminal Conn</text>
<text x="103.8" y="151.2">50V</text>
<text x="161" y="150.2">TP30</text>
<text x="385.2" y="152.7">TP31</text>
<text x="25.5" y="176.8">J10</text>
<text x="329.5" y="174.2">SN74AVC4T245PW</text>
<text x="91.1" y="183.6">R21</text>
<text x="91.1" y="187.7">1k</text>
<text x="103.8" y="191.7">C35</text>
<text x="25.5" y="197">4-pos Terminal Conn</text>
<text x="103.8" y="194.3">1uF</text>
<text x="103.8" y="196.8">50V</text>
<text x="161" y="195.8">TP9</text>
<text x="311.5" y="196.8">C52</text>
<text x="369.8" y="196.8">C53</text>
<text x="311.5" y="199.3">100nF</text>
<text x="311.5" y="201.9">25V</text>
<text x="369.8" y="199.3">100nF</text>
<text x="369.8" y="201.9">25V</text>
</g>
<g font-size="2.2" fill="#231f20">
<text x="30.3" y="46.3">1</text>
<text x="35.1" y="45">1</text>
<text x="35.1" y="47.6">2</text>
<text x="30.3" y="48.8">2</text>
<text x="30.3" y="51.4">3</text>
<text x="30.3" y="53.9">4</text>
<text x="35.1" y="50.1">3</text>
<text x="35.1" y="52.6">4</text>
<text x="341.4" y="53.9">VCC</text>
<text x="349.3" y="52.6">1</text>
<text x="313.8" y="55.2">7</text>
<text x="318.6" y="56.4">SHDN</text>
<text x="341.4" y="56.4">VCC</text>
<text x="349.3" y="55.2">9</text>
<text x="313.8" y="62.8">8</text>
<text x="318.6" y="64">VREF</text>
<text x="343.2" y="64">CS</text>
<text x="349.3" y="65.3">16</text>
<text x="349.3" y="62.8">15</text>
<text x="313.8" y="70.4">2</text>
<text x="318.6" y="71.6">CH0</text>
<text x="339.8" y="66.6">DCLK</text>
<text x="340.1" y="71.6">BUSY</text>
<text x="349.3" y="70.4">13</text>
<text x="313.8" y="78">5</text>
<text x="313.8" y="75.4">4</text>
<text x="313.8" y="72.9">3</text>
<text x="318.6" y="76.7">CH2</text>
<text x="318.6" y="74.2">CH1</text>
<text x="339.6" y="74.2">DOUT</text>
<text x="341.6" y="76.7">DIN</text>
<text x="349.3" y="72.9">12</text>
<text x="349.3" y="75.4">14</text>
<text x="318.6" y="79.2">CH3</text>
<text x="339.3" y="81.8">MODE</text>
<text x="349.3" y="80.5">11</text>
<text x="313.8" y="85.6">6</text>
<text x="318.6" y="86.8">COM</text>
<text x="338.8" y="86.8">GND10</text>
<text x="349.3" y="85.6">10</text>
<text x="30.3" y="91.9">1</text>
<text x="30.3" y="94.4">2</text>
<text x="35.1" y="90.6">1</text>
<text x="35.1" y="93.2">2</text>
<text x="35.1" y="95.7">3</text>
<text x="30.3" y="97">3</text>
<text x="30.3" y="99.5">4</text>
<text x="35.1" y="98.2">4</text>
<text x="30.3" y="137.5">1</text>
<text x="35.1" y="136.2">1</text>
<text x="30.3" y="140">2</text>
<text x="30.3" y="142.6">3</text>
<text x="35.1" y="138.8">2</text>
<text x="35.1" y="141.3">3</text>
<text x="35.1" y="143.8">4</text>
<text x="326.4" y="143.8">1</text>
<text x="349.3" y="143.8">16</text>
<text x="30.3" y="145.1">4</text>
<text x="326.4" y="146.4">2</text>
<text x="326.4" y="148.9">3</text>
<text x="331.3" y="145.1">VccA</text>
<text x="331.3" y="147.6">1DIR</text>
<text x="340.6" y="145.1">VccB</text>
<text x="341.6" y="147.6">1OE</text>
<text x="349.3" y="146.4">15</text>
<text x="349.3" y="148.9">14</text>
<text x="326.4" y="154">4</text>
<text x="331.3" y="155.2">1A1</text>
<text x="331.3" y="150.2">2DIR</text>
<text x="341.6" y="150.2">2OE</text>
<text x="342.1" y="155.2">1B1</text>
<text x="349.3" y="154">13</text>
<text x="326.4" y="156.5">5</text>
<text x="326.4" y="161.6">6</text>
<text x="331.3" y="157.8">1A2</text>
<text x="342.1" y="157.8">1B2</text>
<text x="349.3" y="156.5">12</text>
<text x="349.3" y="161.6">11</text>
<text x="326.4" y="164.1">7</text>
<text x="331.3" y="162.8">2A1</text>
<text x="331.3" y="165.4">2A2</text>
<text x="342.1" y="165.4">2B2</text>
<text x="342.1" y="162.8">2B1</text>
<text x="349.3" y="164.1">10</text>
<text x="326.4" y="169.2">8</text>
<text x="331.3" y="170.4">GND</text>
<text x="340.8" y="170.4">GND</text>
<text x="349.3" y="169.2">9</text>
<text x="30.3" y="183.1">1</text>
<text x="30.3" y="185.6">2</text>
<text x="35.1" y="181.8">1</text>
<text x="35.1" y="184.4">2</text>
<text x="30.3" y="188.2">3</text>
<text x="30.3" y="190.7">4</text>
<text x="35.1" y="186.9">3</text>
<text x="35.1" y="189.4">4</text>
<text x="338.4" y="255.3">Title</text>
<text x="338.4" y="262.9">Size</text>
<text x="351" y="262.9">Number</text>
<text x="401.7" y="262.9">Revision</text>
<text x="339.6" y="266.7">Tabloid</text>
<text x="338.4" y="270.5">Date:</text>
<text x="338.4" y="273.1">File:</text>
<text x="349.8" y="270.5">3/24/2012</text>
<text x="349.8" y="273.1">C:\Documents and Settings\..\S05_Sonar_Connectors.SchDoc</text>
<text x="389" y="273.1">Drawn By:</text>
<text x="389" y="270.5">Sheet</text>
<text x="395.7" y="270.5">of</text>
</g>
<g font-size="2.2" fill="#ee1f23">
<text x="366" y="64">SPI_CS1_5V</text>
<text x="366" y="66.6">SPI_ADC_CLK_5V</text>
<text x="366" y="71.6">ADC_BUSY1_5V</text>
<text x="366" y="74.2">SPI_MISO_5V</text>
<text x="366" y="76.7">SPI_ADC_MOSI_5V</text>
<text x="381.2" y="155.2">SON4_EN</text>
<text x="381.2" y="157.8">SON3_EN</text>
<text x="381.2" y="165.4">SON1_EN</text>
<text x="381.2" y="162.8">SON2_EN</text>
</g>
</svg>
